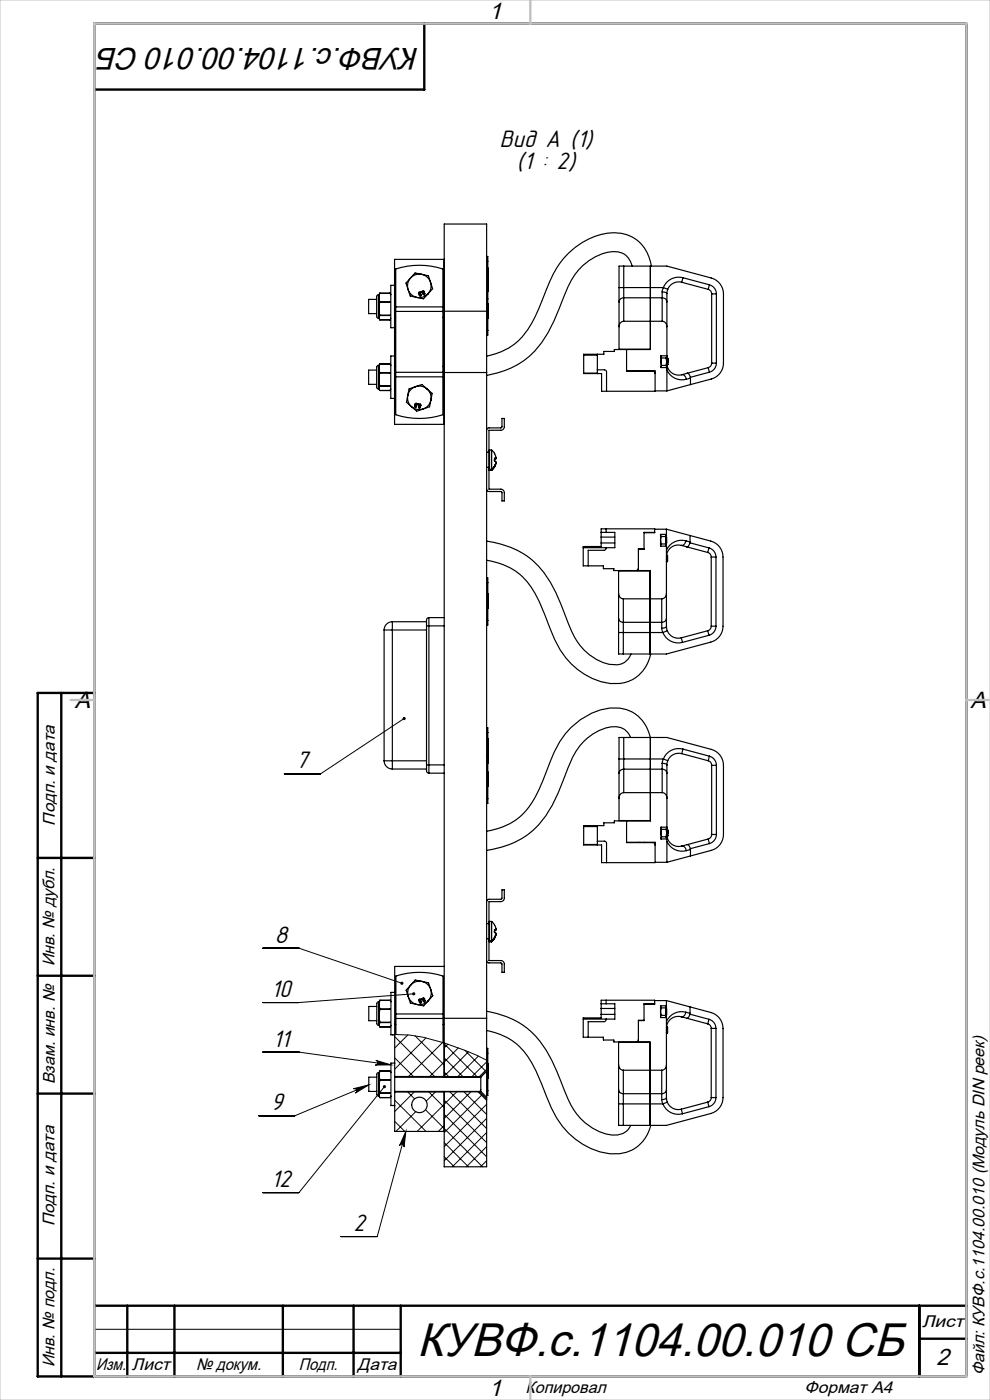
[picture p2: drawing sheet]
<svg xmlns="http://www.w3.org/2000/svg" width="210mm" height="297mm" viewBox="0 0 210 297" stroke-linecap="round" stroke-linejoin="round" font-family="sans-serif">
<g fill="none" stroke="#000" stroke-width=".21">
<path d="M85.7 152.4l-17.7 11.8h-7.7M55.8 201.2h7.6l21.8 7.4M83.7 219.9l8.5 8.5M84 219.5h-.7M84 219.5l2.9 .1 2.9 .5 4.2 1.1M86.5 219.5l-2.8 2.8M87.8 210.8l-24.4 1.9h-7.6M88 219.7l6.2 6.2M55.8 223.2h7.6l19.5 2.7M75 231l3.2-.8-2.8 1.7a.51 .51 0 0 0 .2-.7 .51 .51 0 0 0-.6-.2zM78.2 230.2l-15.6 6.5h-7.7M79.7 224.9l3.2 1-3.3 .1a.51 .51 0 0 0 .5-.5 .51 .51 0 0 0-.4-.6z"/>
<path d="M81.5 230.5l-18.1 22.5h-7.6M83.7 224.4l4 4M83.7 233.4l6.7 6.6M83.7 237.9l2.2 2.1M86.5 231.7l1.4 1.4M87.9 231.7l-4.2 4.1M88.2 235.8l-4.2 4.2M90.3 235.4l12.1 12.1M90.4 220.2l-6.7 6.6M91 231.7l3.2 3.2M92.3 231.7l-1.9 1.9M93.9 221.1l-7.2 7.3"/>
<path d="M94 221.2l7.2 7.2M94 221.2a56.3 56.3 0 0 1 9.2 3.7M94.2 224.4l4 4M94.2 227.4l1 1M94.2 233.4l9 9M94.2 236.4l9 9M94.2 238.8l-1.2 1.2M95 221.5l-.8 .8M95.4 231.6l7.8 7.8M96.9 231.6l-8.4 8.4M97.2 222.3l-6 6.1M98.4 231.6l4.8 4.8"/>
<path d="M98.6 222.8l4.3 4.4M99.4 223.1l-5.2 5.2M99.9 231.6l-5.7 5.7M101.4 231.6l1.8 1.8M101.5 224l-4.4 4.4M102.3 232.2l-8.1 8.1M103.2 225.3l-3.1 3.1M103.2 237.3l-9 9M103.2 234.3l-9 9M86.1 240l-6.1 22.3h-7.6M86.1 240l-.4 3.3a.51 .51 0 0 0-.4-.6 .51 .51 0 0 0-.6 .4zM94.2 242.4l5.2 5.1"/>
<path d="M94.2 245.4l2.2 2.1M103.2 246.2l-1.3 1.3M103.2 243.2l-4.3 4.3M103.2 240.2l-7.3 7.3M20 282h65"/>
</g>
<g fill="none" stroke="#000" stroke-width=".25">
<path d="M87.1 59a2.5 2.5 0 0 0-.5 2.4M87.1 59l-1 1.1 .5 1.3M89.5 58.2a2.5 2.5 0 0 0-2.4 .8M89.5 58.2a2.5 2.5 0 0 1 1.8 1.7M89.5 58.2l-1.5-.3-.9 1.1M89.5 58.2l1.4 .3 .4 1.4M91.3 59.9a2.5 2.5 0 0 1-.5 2.4M91.3 59.9l.5 1.3-1 1.1M94.2 55v12.3M94.2 55h-10.5v12.3M103.2 54.4h.3v1M103.2 55.4h.3"/>
<path d="M103.5 55.4v8M103.5 56.9v4.9M103.5 56.9h.1M103.5 58.2h.1M103.5 58.8h.1M103.5 59h.1M132.3 56.5h-1v4.5M132.3 56.5h9.2l9.4 2.5a3.5 3.5 0 0 1 2.6 3.4v14.6a3.5 3.5 0 0 1-2.6 3.4l-9.4 2.5M132.3 56.5v4.5M134.1 56.5a3.9 3.9 0 0 0-5.2-3 12.3 12.3 0 0 0-8.4 7.3l-.9 2.2a36 36 0 0 1-6.2 11.5 17.7 17.7 0 0 1-10.2 5.1M138 56.5v17.7h-7.7v.4h-2.2v.6h-4.3v.2M138.2 56.5a7.8 7.8 0 0 0-9.3-7 16.2 16.2 0 0 0-12.3 10.2l-1.6 4a21.3 21.3 0 0 1-5.9 9.4 14.2 14.2 0 0 1-5.9 2.4"/>
<path d="M144.6 59.9a2.5 2.5 0 0 0-3 1.5M144.6 59.9l5.6 1.5M144.9 58.9a3.5 3.5 0 0 0-4.2 2.1M144.9 58.9l-.3 1M144.9 58.9l5.6 1.5M79.9 78.5h-1.7v3h1.7M79.9 63.5h-1.7v3h1.7M80.3 62.5l-.3 .1-.1 .3v4.2l.1 .3 .3 .1M80.3 77.5l-.3 .1-.1 .3v4.2l.1 .3 .3 .1M80.3 62.5v5M80.3 77.5v5M80.3 62.5h.1"/>
<path d="M80.3 67.5h.1M80.3 77.5h.1M80.4 65.5l.2 1.4M80.4 65.5v1.9M80.4 67.4v.1M80.4 62.5v.6M80.4 63.1v2.4M80.4 63.1l.2 .9M80.4 67.4l.2 .4M80.4 77.5v.6M80.4 78.1v2.4M80.4 78.1l.2 .9"/>
<path d="M80.4 67.5l.1 .2M80.6 64.1l-.2 1.4M80.6 64v.1M80.6 64h2.1l-2.1 .1M80.6 66.9h2.1h-2.1M80.6 66.9h.1M80.6 66.9l-.2 .5M80.6 62.2l-.2 .9M80.6 62.2l-.2 .3M80.6 79.1l-.2 1.4M80.6 79h2.1l-2.1 .1M80.6 79v.1"/>
<path d="M80.6 77.2l-.2 .9M80.6 77.2l-.2 .3M80.6 67.8h2.2M80.6 62.2h.1M80.6 67.8h.1M80.6 77.2h.1M82.7 62.2h.1M82.7 77.2h.1M82.7 62.2l.1 .2M82.7 67.8h.1M82.7 77.2l.2 .3M82.8 77.2h.1"/>
<path d="M82.8 62.2h.1M82.8 62.2h-2.2M82.8 77.2h-2.2M82.8 67.8h.1M82.8 62.4l.1 .1M82.9 62.4v.1M82.9 67.5l-.2 .3M83.7 75.5h-.8v9h.8M83.7 60.5h-.8v9h.8M83.7 67.3v10.4M83.7 77.7v12.3h10.5M83.7 77.7h.2"/>
<path d="M83.7 67.3h.2M83.9 66.1v12.9M83.9 65.1v1M83.9 79v.9M83.9 65.1v-8a16.3 16.3 0 0 1 10 0v8M83.9 79.9v8.1a16.2 16.2 0 0 0 10 0v-8.1M83.9 66.1h10M83.9 79h10M83.9 65.1h10M83.9 79.9h10M86.6 61.4a2.5 2.5 0 0 0 1.8 1.7M86.6 61.4l.4 1.4 1.4 .3"/>
<path d="M88.9 62a.25 .25 0 0 1 .3 .1 .25 .25 0 0 1 0 .3 .21 .21 0 0 1 .1 .3 .21 .21 0 0 1-.3 .1 .21 .21 0 0 1 0-.3l-.2-.2zM89.3 61.9l.1 .1zM89.7 61.8a.25 .25 0 0 1 .3 0 .25 .25 0 0 1 0 .3 .21 .21 0 0 1 .1 .3 .21 .21 0 0 1-.3 .1 .21 .21 0 0 1 0-.3l-.2-.2zM90.8 62.3l-.1 .1a2.5 2.5 0 0 1-2.1 .7h-.2M90.8 62.3l-.3 .4a1 1 0 0 1-1.5 .5l-.6-.1M93.9 66.1v12.9M93.9 65.1v1M93.9 79v.9M93.9 77.7h.3M93.9 67.3h.3M94.2 67.3v10.4M94.2 78.5h.1"/>
<path d="M94.2 66.5h.1M94.2 63.5h.1M94.2 77.7v12.3M94.2 66v13M94.2 66v-18.5h9v18.5M94.2 79v138.3M94.2 79h9M94.2 66h9M103.2 66v13M103.2 79v137M103.2 64.4l.4 .1-.1 2.9M103.2 70.1h.3"/>
<path d="M103.2 63.4h.3M103.5 70.1v1h-.3M103.5 63.4v6.7M103.5 67.5h.1M103.5 61.9h.1M123.8 75.4v3.9h3.8v3.7h11.4v-4.3h-6.1M123.8 75.4h2.9M123.8 79.2h2.9M126.7 78.5h1.6l.3 .2 .1 4.3M126.7 75.2v4.1M131.3 61h1M131.3 61v3"/>
<path d="M131.3 64v10.1h6.7M132.3 68.2a1.08 1.08 0 0 0-1 1.1M132.3 63.2a.94 .94 0 0 0-1 .8M132.3 61v2.2M132.3 63.2v5M132.3 68.2h8.2M132.3 63.2h8.2M132.3 61h8.4M132.9 74.2v4.6h5.6l.3 .1 .2 .4M135.5 78.7v.1M136.7 78.7v.1M140.2 75.5v2.5"/>
<path d="M140.2 75.5h1.3M140.2 78h1.3M140.2 75.5l.1 .4M140.2 76h.1M140.3 75.9l-.1 .8 .1 .8M140.3 77.5l-.1 .5M140.3 77.5h1M140.3 75.9h1M140.5 68.2a1.08 1.08 0 0 1 1 1.1M140.5 63.2a.94 .94 0 0 1 1 .8M140.5 61.9v1.3M140.5 61.9l.7 .1 .3 .3"/>
<path d="M140.5 63.2v5M140.7 61l-.2 .9M140.7 61l.9 .4M141.3 75.9l.1 .8M141.3 77.5l.1 .4M141.4 76.2l.2 1.2M141.4 75.5h.1M141.4 76.1l.1-.1v.2M141.4 76.5l.1 .8M141.4 75.5l-.1 .4M141.4 75.5v1.2M141.4 76.7v1.2"/>
<path d="M141.4 76.7l-.1 .8M141.4 77.9v.1M141.4 77.6h.1M141.4 75.9h.1M141.5 78.5a3.5 3.5 0 0 0 4.1 2M141.5 62.3v1.7M141.5 64v12M141.5 77.4v5.5M141.5 77.3a2.5 2.5 0 0 0 3.1 2.2M141.5 77.3h.1M141.5 77.3l-.1 .2M141.5 76l.2 .8"/>
<path d="M141.5 76v.2M141.5 76l.1 .1M141.6 76.2l.1 .6M141.6 61.4l-.1 .9M141.6 76.2l.1 .2M141.7 76.1h-.1M141.7 76.1h.1M141.7 76.1v1.2l-.1 .1-.1-1.2M141.7 76.1v.3M141.7 76.4v.4M144.6 79.5a.95 .95 0 0 1 1 1M145.8 79.2l.4 .2 .2 .6"/>
<path d="M150.2 78l.3 1M150.2 61.4a1 1 0 0 1 .8 1M150.2 78l-5.6 1.5M150.5 60.4a2 2 0 0 1 1.5 2M150.5 60.4l-.3 1M150.5 79l-4.1 1M151 77a1 1 0 0 1-.8 1M151 77h1M151 62.4h1M151 62.4v14.6M152 77a2 2 0 0 1-1.5 2M152 62.4v14.6"/>
<path d="M80.3 82.5h.1M80.4 80.5l.2 1.4M80.4 80.5v1.9M80.4 82.4v.1M80.4 82.4l.2 .4M80.4 82.5l.1 .2M80.6 81.9h2.1h-2.1M80.6 81.9h.1M80.6 81.9l-.2 .5M80.6 82.8h2.2M80.6 82.8h.1M82.7 82.8h.1"/>
<path d="M82.8 82.8h.1M82.9 82.5l-.2 .3M86.5 83.9a2.5 2.5 0 0 0 .8 2.4M86.5 83.9l-.3 1.4 1.1 1M87.3 86.3h.1a2.49 2.49 0 0 0 2.2 .5h.2M87.3 86.3l.5 .4a1 1 0 0 0 1.5 .2l.5-.1M88.1 85.6a.25 .25 0 0 1 .4 .1 .25 .25 0 0 1-.2 .3 .21 .21 0 0 1 0 .4 .21 .21 0 0 1-.3-.1 .21 .21 0 0 1 .1-.3zM88.1 82a2.5 2.5 0 0 0-1.6 1.9M88.1 82a2.5 2.5 0 0 1 2.5 .5M88.1 82l1.4-.4 1.1 .9M88.1 82l-1.3 .5-.3 1.4M88.7 85.6v.2z"/>
<path d="M88.9 85.7a.25 .25 0 0 1 .4 .2 .25 .25 0 0 1-.2 .3 .21 .21 0 0 1 0 .3 .21 .21 0 0 1-.3 0 .21 .21 0 0 1 .1-.3zM90.6 82.5a2.5 2.5 0 0 1 .8 2.4M90.6 82.5l1.1 1-.3 1.4M91.4 84.9a2.5 2.5 0 0 1-1.6 1.9M91.4 84.9l-.3 1.4-1.3 .5M94.2 81.5h.1M103.2 91.3l.2-.4 .2-.1 2.8-.1 .1-1.9h.5v1.7a.75 .75 0 0 1-.8 .8h-2.5v4.6M103.2 95.9h.5M103.2 99.1h.5M103.7 99.7h.5M103.7 99.5l.1 .1M103.7 99.7l.1 .1"/>
<path d="M103.7 99.6l.5 .1M103.7 99.1v4.7h2.5a.75 .75 0 0 1 .8 .7v1.8h-.5l-.1-2h-2.8l-.3-.2-.1-.3M103.7 95.9v3.2M103.8 95.5l-.1 .1M103.8 95.5v4.1M103.8 95.5h.4M103.8 99.6h.4M103.8 99.8h.4M103.8 99.6v.2M104.2 95.5h.1M104.2 99.7h.1M104.2 95.5v4.1"/>
<path d="M104.2 99.7v.1M104.2 99.6v.1M104.3 99.7h-.1M104.3 99.6h-.1M104.3 95.5l.6 .7 .3 .8M104.3 99.8h-.1M104.3 99.6l-.1 .1M104.3 99.6v.1M104.3 95.5v4.1M104.3 99.7v.1M104.3 99.6h.1M104.9 97.7l.3 .3"/>
<path d="M104.9 99h.1M104.9 99.1h.1M104.9 97.6v.1M104.9 99l-.6 .7M104.9 99.1l-.6 .7M104.9 99l-.6 .6M104.9 97.5v.3M105.1 97.2a.25 .25 0 0 0-.3 .1 .25 .25 0 0 0 .1 .3v.1M105.1 97.3h-.2M105.2 98.1v.1M105.2 97.1v.1M105.2 97.1h.1"/>
<path d="M105.2 98.1h.1M105.2 98.2h.1M105.2 98l-.3 .9-.6 .7M105.2 97.2l-.3 .2M105.2 98.2l-.3 .8M105.2 97l-.1 .2M105.2 97.3l-.3 .1M105.2 98.2l-.3 .9M105.2 98v.1M105.2 97.1l-.1 .2M105.2 98.1l-.3 .8M139 82.9h2.5"/>
<path d="M146.4 80l.1 .2M146.5 80.2v1.4M146.5 80.2l-.9 .3M103.2 114.8a17.6 17.6 0 0 1 14.7 10.9l1.9 4.5a23.6 23.6 0 0 0 3.3 6.8 10.1 10.1 0 0 0 7.8 4 3.3 3.3 0 0 0 2.9-2.3M103.2 118.9a13.5 13.5 0 0 1 11.2 8.7l1.1 2.7a30.4 30.4 0 0 0 4.5 9.3 14.1 14.1 0 0 0 11.5 5.4 7.6 7.6 0 0 0 6.5-6.3M123.7 116.2v3.8h4.3v.6h2.2v.4h7.7v17.7M127.5 112.9v1M127.5 115.2v.7h-3.8v.3M127.5 112.9v-.7h11.4v.8h-2.3M127.5 112.9h2.9v3.3h-6.7M127.5 113.9v1.3M127.5 113.9h2.9"/>
<path d="M127.5 115.2h2.9M128.6 116.2l-.1 .3-.3 .2h-3.4v3.3M128.6 112.2v.7M136.6 116.4h-1.2v4.6M138.9 112.9h-2.3v3.6h-1.2M138.9 112.3h2.5M140.1 113.4h1.3M140.1 113.4v2.5h1.3M140.1 113.4l.1 .4M140.2 113.8l-.1 .8 .1 .8M140.2 115.4l-.1 .5M140.2 113.8h1"/>
<path d="M140.2 115.4h1M141.2 113.8l.1 .8M141.2 115.4l.1 .4M141.3 113.4h.1M141.3 115.2h.1M141.3 114.3l.1 .9M141.3 115l.1 .2M141.3 114l.1 1.2M141.3 113.4v1.2M141.3 114.6v1.2M141.3 113.8h.1M141.3 114.6l-.1 .8"/>
<path d="M141.3 113.4l-.1 .4M141.3 115.8v.1M141.3 115.5h.1M141.4 118.5v.7M141.4 119v.2v-.1M141.4 112.3l9.4 2.5a3.5 3.5 0 0 1 2.6 3.4v14.6a3.5 3.5 0 0 1-2.6 3.4l-9.4 2.5h-9.2M141.4 119.2h.1M141.4 112.3v1.7M141.4 115.2v16M141.4 117.9l.1 1.1M141.4 117.9l.2 1.1M141.5 117.8l.1 .1v1.2z"/>
<path d="M141.5 119l-.1 .2M141.5 119l.1 .1M141.6 119v.1M144.5 115.7a2.5 2.5 0 0 0-3.1 2.4M144.5 115.7l5.6 1.5M145.5 114.7a3.5 3.5 0 0 0-4.1 2M145.5 114.7a.95 .95 0 0 1-1 1M145.5 114.7l.9 .3M146.3 115.2l-.2 .5-.4 .3M146.3 115.2l4.1 1M146.4 115l-.1 .2M146.4 113.6v1.4"/>
<path d="M150.1 117.2a1 1 0 0 1 .8 1M150.4 116.2l-.3 1M150.4 116.2a2 2 0 0 1 1.5 2M150.9 118.2h1M150.9 118.2v14.6M151.9 118.2v14.6M81.5 133.6h1.7M81.5 133.6v27.8M83.2 131.9a1.75 1.75 0 0 0-1.7 1.7M83.2 131.9v1.7M83.2 131.9h7.3M83.2 133.6h7.3"/>
<path d="M83.2 133.6v27.8M90.5 132.8h.5M90.5 132.8v29.5M91 131v1.8M91 131l-.3 .1-.2 .3v1.4M91 132.8h3.2M91 131h3.2M91 132.8v29.5M103.2 122.6h.3v1M103.2 123.6h.3M103.2 131.6h.3M103.5 131.6v1h-.3"/>
<path d="M103.5 123.6v8M103.5 126v2.9M103.5 125.9h.1M131.2 125.9a1.09 1.09 0 0 0 1 1.1M131.2 131.2a.94 .94 0 0 0 1 .8M131.2 134.2h1M131.2 131.2v3M131.2 134.2v4.5h1M132.2 132v2.2M132.2 127v5M132.2 134.2v4.5M132.2 127h8.2"/>
<path d="M132.2 132h8.2M132.2 134.2h8.4M135.4 120.5l-.1 .4-.4 .1M137.9 121.1h-6.7v10.1M140.4 132v1.3M140.4 133.3l.2 .9M140.4 127v5M140.6 134.2a3.5 3.5 0 0 0 4.2 2.1M141.4 125.9a1.09 1.09 0 0 1-1 1.1M141.4 131.2a.94 .94 0 0 1-1 .8M141.4 132.9l-.3 .3-.7 .1M141.4 131.2v1.7"/>
<path d="M141.4 132.9l.1 .9M141.5 133.8l-.9 .4M141.5 133.8a2.5 2.5 0 0 0 3 1.5M144.5 135.3l.3 1M150.1 133.8l.3 1M150.1 133.8l-5.6 1.5M150.4 134.8l-5.6 1.5M150.9 132.8a1 1 0 0 1-.8 1M150.9 132.8h1M151.9 132.8a2 2 0 0 1-1.5 2M20 147v145M103.2 154.4h.3v1"/>
<path d="M103.2 155.4h.3M103.5 155.4v5M103.5 156.9v4.9M103.5 156.8h.1M103.5 156.7h.1M103.5 156.9h.1M103.5 157.8h.1M132.3 156.5h-1v4.5M132.3 156.5h9.2l9.4 2.5a3.5 3.5 0 0 1 2.6 3.4v14.6a3.5 3.5 0 0 1-2.6 3.4l-9.4 2.5M132.3 156.5v4.5M133.7 156.5l-.1-.3a3.5 3.5 0 0 0-4-2 11.4 11.4 0 0 0-8.1 6.5l-1 2.2a45.5 45.5 0 0 1-4.7 10.2 17.2 17.2 0 0 1-12.6 7.3M137.9 156.5a7.6 7.6 0 0 0-8.5-6.3 16 16 0 0 0-12.6 11.2l-.8 2.1a23.9 23.9 0 0 1-5.3 9.4 13.6 13.6 0 0 1-7.5 3.4"/>
<path d="M138 156.5v17.7h-7.7v.4h-2.2v.6h-4.3v.2M144.6 159.9a2.5 2.5 0 0 0-3 1.5M144.6 159.9l5.6 1.5M144.9 158.9a3.5 3.5 0 0 0-4.2 2.1M144.9 158.9l-.3 1M144.9 158.9l5.6 1.5M81.5 161.4a1.75 1.75 0 0 0 1.7 1.7M81.5 161.4h1.7M83.2 161.4v1.7M83.2 161.4h7.3M83.2 163.1h7.3M90.5 162.3v1.3l.1 .3 .4 .1"/>
<path d="M90.5 162.3h.5M91 162.3v1.7M91 164h3.2M91 162.3h3.2M103.2 161.4h.3M103.2 169.4h.3M103.2 160.4h.3M103.5 169.4v1h-.3M103.5 160.4v1M103.5 161.4v8M103.5 163.8v3M103.5 166.8h.1"/>
<path d="M103.5 161.9h.1M123.8 175.4v3.9h3.8v3.7h11.4v-4.3h-6.1M123.8 175.4h2.9M123.8 179.2h2.9M126.7 178.5h1.6l.3 .2 .1 4.3M126.7 175.2v4.1M131.3 161h1M131.3 161v3M131.3 164v10.1h6.7M132.3 168.2a1.08 1.08 0 0 0-1 1.1M132.3 163.2a.94 .94 0 0 0-1 .8M132.3 161v2.2"/>
<path d="M132.3 163.2h8.2M132.3 168.2h8.2M132.3 163.2v5M132.3 161h8.4M132.9 174.2v4.6h5.6l.3 .1 .2 .4M135.5 178.7v.1M136.7 178.7v.1M140.2 175.5h1.3M140.2 175.5v2.5M140.2 178h1.3M140.2 175.5l.1 .4M140.2 176h.1"/>
<path d="M140.3 175.9l-.1 .8 .1 .8M140.3 177.5l-.1 .5M140.3 175.9h1M140.3 177.5h1M140.5 168.2a1.08 1.08 0 0 1 1 1.1M140.5 163.2a.94 .94 0 0 1 1 .8M140.5 161.9v1.3M140.5 161.9l.7 .1 .3 .3M140.5 163.2v5M140.7 161l-.2 .9M140.7 161l.9 .4M141.3 175.9l.1 .8"/>
<path d="M141.3 177.5l.1 .4M141.4 176.2l.2 1.2M141.4 176.5l.1 .8M141.4 175.5l-.1 .4M141.4 175.5v1.2M141.4 176.7v1.2M141.4 175.5h.1M141.4 177.9v.1M141.4 176.7l-.1 .8M141.4 177.6h.1M141.4 175.9h.1M141.5 178.5a3.5 3.5 0 0 0 4.1 2"/>
<path d="M141.5 162.3v1.7M141.5 164v12M141.5 177.4v5.5M141.5 177.3a2.5 2.5 0 0 0 3.1 2.2M141.5 176l-.1 .1M141.5 176v.2M141.5 177.3h.1M141.5 177.3l-.1 .2M141.5 176.2v-.2l.2 .8M141.5 176l.1 .1M141.6 176.2l.1 .6M141.6 161.4l-.1 .9"/>
<path d="M141.6 176.2l.1 .2M141.7 176.1h-.1M141.7 176.1h.1M141.7 176.1v1.2l-.1 .1-.1-1.2M141.7 176.1v.3M141.7 176.4v.4M144.6 179.5a.95 .95 0 0 1 1 1M145.8 179.2l.4 .2 .2 .6M150.2 178l.3 1M150.2 161.4a1 1 0 0 1 .8 1M150.2 178l-5.6 1.5M150.5 160.4a2 2 0 0 1 1.5 2"/>
<path d="M150.5 160.4l-.3 1M150.5 179l-4.1 1M151 177a1 1 0 0 1-.8 1M151 177h1M151 162.4h1M151 162.4v14.6M152 177a2 2 0 0 1-1.5 2M152 162.4v14.6M103.2 191.3l.1-.3 .3-.2 2.8-.1 .1-1.9h.5v1.7a.75 .75 0 0 1-.8 .8h-2.5v4.6M103.2 195.9h.5M103.2 199.1h.5M103.7 199.6l.5 .1"/>
<path d="M103.7 199.7l.1 .1M103.7 199.7h.5M103.7 199.5l.1 .1M103.7 199.1v4.7h2.5a.75 .75 0 0 1 .8 .7v1.8h-.5l-.1-2h-2.8l-.2-.2-.2-.3M103.7 195.9v3.2M103.8 195.5l-.1 .1M103.8 195.5v4.1M103.8 199.8h.4M103.8 195.5h.4M103.8 199.6h.4M103.8 199.6v.2M104.2 195.5h.1"/>
<path d="M104.2 199.6v.1M104.2 199.7v.1M104.2 199.7h.1M104.2 195.5v4.1M104.3 199.6l-.1 .1M104.3 199.8h-.1M104.3 199.7h-.1M104.3 199.6h-.1M104.3 195.5l.6 .7M104.3 199.6h.1M104.3 199.7v.1M104.3 199.6v.1"/>
<path d="M104.3 195.5v4.1M104.9 196.2l.3 .8M104.9 197.7l.3 .3-.3 .9M104.9 199h.1M104.9 199.1h.1M104.9 198.9h.1M104.9 196.2h.1M104.9 197.6v.2zM104.9 199l-.6 .6M104.9 199.1l-.6 .7M104.9 199l-.6 .7M104.9 198.9l-.6 .7"/>
<path d="M105.1 197.3h-.2M105.1 197.2a.25 .25 0 0 0-.3 .1 .25 .25 0 0 0 .1 .3v.1M105.2 197.1l-.1 .3h-.2M105.2 197.1l-.1 .2M105.2 198.1h.1M105.2 198.1l-.3 .8M105.2 197.1v.1M105.2 198.2h.1M105.2 197.1h.1M105.2 197.3l-.3 .1M105.2 198.2l-.3 .9M105.2 198.2l-.3 .8"/>
<path d="M105.2 197l-.1 .2M139 182.9h2.5M146.4 180l.1 .2M146.5 180.2l-.9 .3M146.5 180.2v1.4M79.9 213.5h-1.7v3h1.7M80.3 212.5l-.3 .1-.1 .3v4.2l.1 .3 .3 .1M80.3 212.5v5M80.3 212.5h.1M80.3 217.5h.1M80.4 215.5l.2 1.4M80.4 215.5v1.9"/>
<path d="M80.4 217.4v.1M80.4 212.5v.6M80.4 213.1v2.4M80.4 213.1l.2 .9M80.4 217.4l.2 .4M80.4 217.5l.1 .2M80.6 214.1l-.2 1.4M80.6 214h2.2l-2.2 .1M80.6 214v.1M80.6 216.9h2.2h-2.2M80.6 216.9h.1M80.6 216.9l-.2 .5"/>
<path d="M80.6 212.2l-.2 .9M80.6 212.2l-.2 .3M80.6 212.2h2.2M80.6 217.8h2.2M80.6 212.2h.1M80.6 217.8h.1M82.8 212.2h.1M82.8 212.2l.1 .2M82.8 217.8h.1M82.9 212.4v.1M82.9 217.5l-.1 .3M83.7 210.5h-.8v9h.8v6"/>
<path d="M83.7 217.3v2.2M83.7 217.3h.3M84 216.1v3.4M84 215.1v1M84 215.1v-8a16.2 16.2 0 0 1 10 0v8M84 216.1h10M84 215.1h10M86.6 211.4a2.5 2.5 0 0 0 1.9 1.7M86.6 211.4l.4 1.4 1.5 .3M87.1 209a2.5 2.5 0 0 0-.5 2.4M87.1 209l-.9 1.1 .4 1.3M88.9 212a.25 .25 0 0 1 .3 .1 .25 .25 0 0 1 0 .3 .21 .21 0 0 1 .2 .3 .21 .21 0 0 1-.3 .1 .21 .21 0 0 1-.1-.3l-.2-.2z"/>
<path d="M89.3 211.9l.2 .1zM89.5 208.2a2.5 2.5 0 0 0-2.4 .8M89.5 208.2a2.5 2.5 0 0 1 1.9 1.7M89.5 208.2l-1.4-.3-1 1.1M89.5 208.2l1.4 .3 .5 1.4M89.7 211.8a.25 .25 0 0 1 .3 0 .25 .25 0 0 1 0 .3 .21 .21 0 0 1 .2 .3 .21 .21 0 0 1-.3 .1 .21 .21 0 0 1-.1-.3l-.2-.2zM90.8 212.3v.1a2.5 2.5 0 0 1-2.2 .7h-.1M90.8 212.3l-.3 .4a1 1 0 0 1-1.4 .5l-.6-.1M91.4 209.9a2.5 2.5 0 0 1-.6 2.4M91.4 209.9l.4 1.3-1 1.1M94 216.1v5.1M94 215.1v1"/>
<path d="M94 217.3h.2M94.2 217.3v11.2M94.2 216h9M94.2 205h-10.5v12.3M103.2 214.5a17.4 17.4 0 0 1 13.8 10.4l1.9 4.4a27.3 27.3 0 0 0 3.4 7 10.9 10.9 0 0 0 8.7 4.5 3.3 3.3 0 0 0 2.8-2.1M103.2 218.6a13.5 13.5 0 0 1 10.5 8.6l1.2 2.8a28 28 0 0 0 5.7 10.4 14.2 14.2 0 0 0 10.8 4.4 7.6 7.6 0 0 0 6.6-6.1M103.2 216v10.9M123.7 216.2v3.8h4.3v.6h2.2v.4h7.7v17.7M127.5 212.9v1M127.5 215.2v.7h-3.8v.3M127.5 212.9v-.7h11.4v.8h-2.3M127.5 212.9h2.9v3.3h-6.7"/>
<path d="M127.5 213.9v1.3M127.5 213.9h2.9M127.5 215.2h2.9M128.6 216.2l-.1 .3-.3 .2h-3.4v3.3M128.6 212.2v.7M136.6 216.4h-1.2v4.6M138.9 212.9h-2.3v3.6h-1.2M138.9 212.3h2.5M140.1 213.4v2.5h1.3M140.1 213.4h1.3M140.1 213.4l.1 .4M140.2 213.8l-.1 .8 .1 .8"/>
<path d="M140.2 215.4l-.1 .5M140.2 213.8h1M140.2 215.4h1M141.2 213.8l.1 .8M141.2 215.4l.1 .4M141.3 213.4h.1M141.3 214.3l.1 .9M141.3 215l.1 .2M141.3 215.2h.1M141.3 214l.1 1.2M141.3 213.4v1.2M141.3 214.6v1.2"/>
<path d="M141.3 215.8v.1M141.3 214.6l-.1 .8M141.3 213.4l-.1 .4M141.3 213.8h.1M141.3 215.5h.1M141.4 218.5v.7M141.4 219v.2M141.4 212.3l9.4 2.5a3.5 3.5 0 0 1 2.6 3.4v14.6a3.5 3.5 0 0 1-2.6 3.4l-9.4 2.5h-9.2M141.4 219.2h.1M141.4 212.3v1.7M141.4 215.2v16M141.4 217.9l.1 1.2-.1-1.2"/>
<path d="M141.5 217.8l.1 .1v1.2zM141.6 219.1l-.2 .1M144.5 215.7a2.5 2.5 0 0 0-3.1 2.4M144.5 215.7l5.6 1.5M145.5 214.7a3.5 3.5 0 0 0-4.1 2M145.5 214.7a.95 .95 0 0 1-1 1M145.5 214.7l.9 .3M146.3 215.2l-.2 .5-.4 .3M146.3 215.2l4.1 1M146.4 215l-.1 .2M146.4 213.6v1.4M150.1 217.2a1 1 0 0 1 .8 1"/>
<path d="M150.4 216.2l-.3 1M150.4 216.2a2 2 0 0 1 1.5 2M150.9 218.2h1M150.9 218.2v14.6M151.9 218.2v14.6M79.9 228.5h-1.7v3h1.7M80.3 227.5l-.3 .1-.1 .3v4.2l.1 .3 .3 .1M80.3 227.5v5M80.3 227.5h.1M80.3 232.5h.1M80.4 230.5l.2 1.4M80.4 230.5v1.9"/>
<path d="M80.4 232.4v.1M80.4 227.5v.6M80.4 228.1v2.4M80.4 228.1l.2 .9M80.4 232.4l.2 .4M80.4 232.5l.1 .2M80.6 229.1l-.2 1.4M80.6 229v.1M80.6 229h2.2l-2.2 .1M80.6 231.9h2.2h-2.2M80.6 231.9h.1M80.6 231.9l-.2 .5"/>
<path d="M80.6 227.2l-.2 .9M80.6 227.2l-.2 .3M80.6 232.8h2.2M80.6 227.2h2.2M80.6 227.2h.1M80.6 232.8h.1M82.8 227.2h.1M82.8 227.2l.1 .2M82.8 232.8h.1M82.9 227.4v.1M82.9 232.5l-.1 .3M83.7 225.5v9"/>
<path d="M83.7 225.5h-.8v9h.8M83.7 231.5h18.3M83.7 228.5h18.3M83.7 234.5v5.5h10.5M83.7 228.4h10.5M83.7 231.7h10.5M94.2 231.5v16h9v-14.3M94.2 228.4h7.5M94.2 231.6h7.5M101.7 228.4v.1M101.7 231.5v.1M101.7 231.6l1.5 1.6"/>
<path d="M102 228.5v3M102 231.5l1.2 1.3M103.2 232.8v.4M103.2 226.9v.4M103.2 222.4h.3v1M103.2 227.3v5.5M103.2 227.3l-1.2 1.2M103.2 226.9l-1.5 1.5M103.2 223.4h.3M103.2 231.4h.3M103.5 231.4v1h-.3M103.5 223.4v8"/>
<path d="M103.5 225.7v3M103.5 228.8h.1M131.2 225.9a1.09 1.09 0 0 0 1 1.1M131.2 231.2a.94 .94 0 0 0 1 .8M131.2 234.2h1M131.2 231.2v3M131.2 234.2v4.5h1M132.2 232v2.2M132.2 227v5M132.2 234.2v4.5M132.2 232h8.2M132.2 227h8.2"/>
<path d="M132.2 234.2h8.4M135.4 220.5l-.1 .4-.4 .1M137.9 221.1h-6.7v10.1M140.4 232v1.3M140.4 233.3l.2 .9M140.4 227v5M140.6 234.2a3.5 3.5 0 0 0 4.2 2.1M141.4 225.9a1.09 1.09 0 0 1-1 1.1M141.4 231.2a.94 .94 0 0 1-1 .8M141.4 232.9l-.3 .3-.7 .1M141.4 231.2v1.7M141.4 232.9l.1 .9"/>
<path d="M141.5 233.8l-.9 .4M141.5 233.8a2.5 2.5 0 0 0 3 1.5M144.5 235.3l.3 1M150.1 233.8l.3 1M150.1 233.8l-5.6 1.5M150.4 234.8l-5.6 1.5M150.9 232.8a1 1 0 0 1-.8 1M150.9 232.8h1M151.9 232.8a2 2 0 0 1-1.5 2"/>
<circle cx="89" cy="62.2" r=".16"/>
<circle cx="89.1" cy="62.6" r=".13"/>
<circle cx="89.8" cy="62" r=".16"/>
<circle cx="90" cy="62.4" r=".13"/>
<circle cx="88.2" cy="86.2" r=".13"/>
<circle cx="88.3" cy="85.8" r=".16"/>
<circle cx="89" cy="86.4" r=".12"/>
<circle cx="89.1" cy="86" r=".16"/>
<circle cx="89.1" cy="212.2" r=".16"/>
<circle cx="89.2" cy="212.6" r=".13"/>
<circle cx="89.9" cy="212" r=".16"/>
<circle cx="90" cy="212.4" r=".12"/>
<circle cx="89" cy="234.4" r="1.65"/>
</g>
<g fill="none" stroke="#000" stroke-width=".5">
<path d="M90 5v14h-70M13 147v145M20 147h-12v145h197v-287h-185v287M8 182h12M8 207h12M8 232h12M8 267h12M20 277h185M27 277v15M37 277v15M60 277v15M75 277v15"/>
<path d="M85 277v15M195 277v15M20 287h65M195 284h10"/>
</g>
<path d="M0 0h210v297h-210z" fill="none" stroke="#c0c0c0" stroke-width=".21"/>
<path d="M112.5 0v5M20 5h185v287h-185zM15 148.5h5M205 148.5h5M112.5 292v5" fill="none" stroke="#c0c0c0" stroke-width=".5"/>
<path d="M85.5 152.2a.34 .34 0 0 0 0 .4 .34 .34 0 0 0 .4 .1 .34 .34 0 0 0 .1-.5l-.3 .2 .3-.2-.2-.1zM75 231l3.2-.8-2.8 1.7a.51 .51 0 0 0 .2-.7 .51 .51 0 0 0-.6-.2zM79.7 224.9l3.2 1-3.3 .1a.51 .51 0 0 0 .5-.5 .51 .51 0 0 0-.4-.6zM85 208.4v.4l.3 .1 .2-.1-.3-.2 .4 .1-.2-.4zM81.3 230.3a.34 .34 0 0 0 0 .5 .34 .34 0 0 0 .5-.1 .34 .34 0 0 0 0-.4l-.3 .2 .3-.2zM87.5 210.6a.34 .34 0 0 0 .1 .5 .34 .34 0 0 0 .5-.3h-.3h.3l-.2-.3zM86.1 240l-.4 3.3a.51 .51 0 0 0-.4-.6 .51 .51 0 0 0-.6 .4z" fill="#000"/>
<text font-size="10" x="88.5" y="287.6">КУВФ.с.1104.00.010 СБ</text>
<text font-size="6.6" x="89" y="10.3" transform="rotate(-180 89 10.3)">КУВФ.с.1104.00.010 СБ</text>
<g font-size="5.2">
<text x="105.9" y="31.3">Âèä À (1)</text>
<text x="109.6" y="35.8">(1 : 2)</text>
<text x="62.9" y="163">7</text>
<text x="58.2" y="200">8</text>
<text x="57.5" y="211.5">10</text>
<text x="57.9" y="222">11</text>
<text x="57.5" y="235.5">9</text>
<text x="57.5" y="251.8">12</text>
<text x="75" y="261.2">2</text>
</g>
<g font-size="5">
<text x="103.7" y="4.1">1</text>
<text x="15.9" y="150.1">A</text>
<text x="205.9" y="150.1">A</text>
<text x="198.7" y="289.5">2</text>
<text x="103.7" y="296.1">1</text>
</g>
<g font-size="3.6">
<text x="11.6" y="175.1" transform="rotate(-90 11.6 175.1)">Подп. и дата</text>
<text x="11.6" y="205" transform="rotate(-90 11.6 205)">Инв. № дубл.</text>
<text x="11.6" y="230" transform="rotate(-90 11.6 230)">Взам. инв. №</text>
<text x="11.6" y="260.1" transform="rotate(-90 11.6 260.1)">Подп. и дата</text>
<text x="195.6" y="281.6">Лист</text>
<text x="11.6" y="290" transform="rotate(-90 11.6 290)">Инв. № подл.</text>
<text x="20.4" y="290.6">Изм.</text>
<text x="28" y="290.6">Лист</text>
<text x="41.6" y="290.6">№ докум.</text>
<text x="63.4" y="290.6">Подп.</text>
<text x="75.9" y="290.6">Дата</text>
<text x="208.9" y="291.8" transform="rotate(-90 208.9 291.8)">Файл: КУВФ.с.1104.00.010 (Модуль DIN реек)</text>
<text x="111.5" y="295.6">Копировал</text>
<text x="170.7" y="295.6">Формат А4</text>
</g>
</svg>
